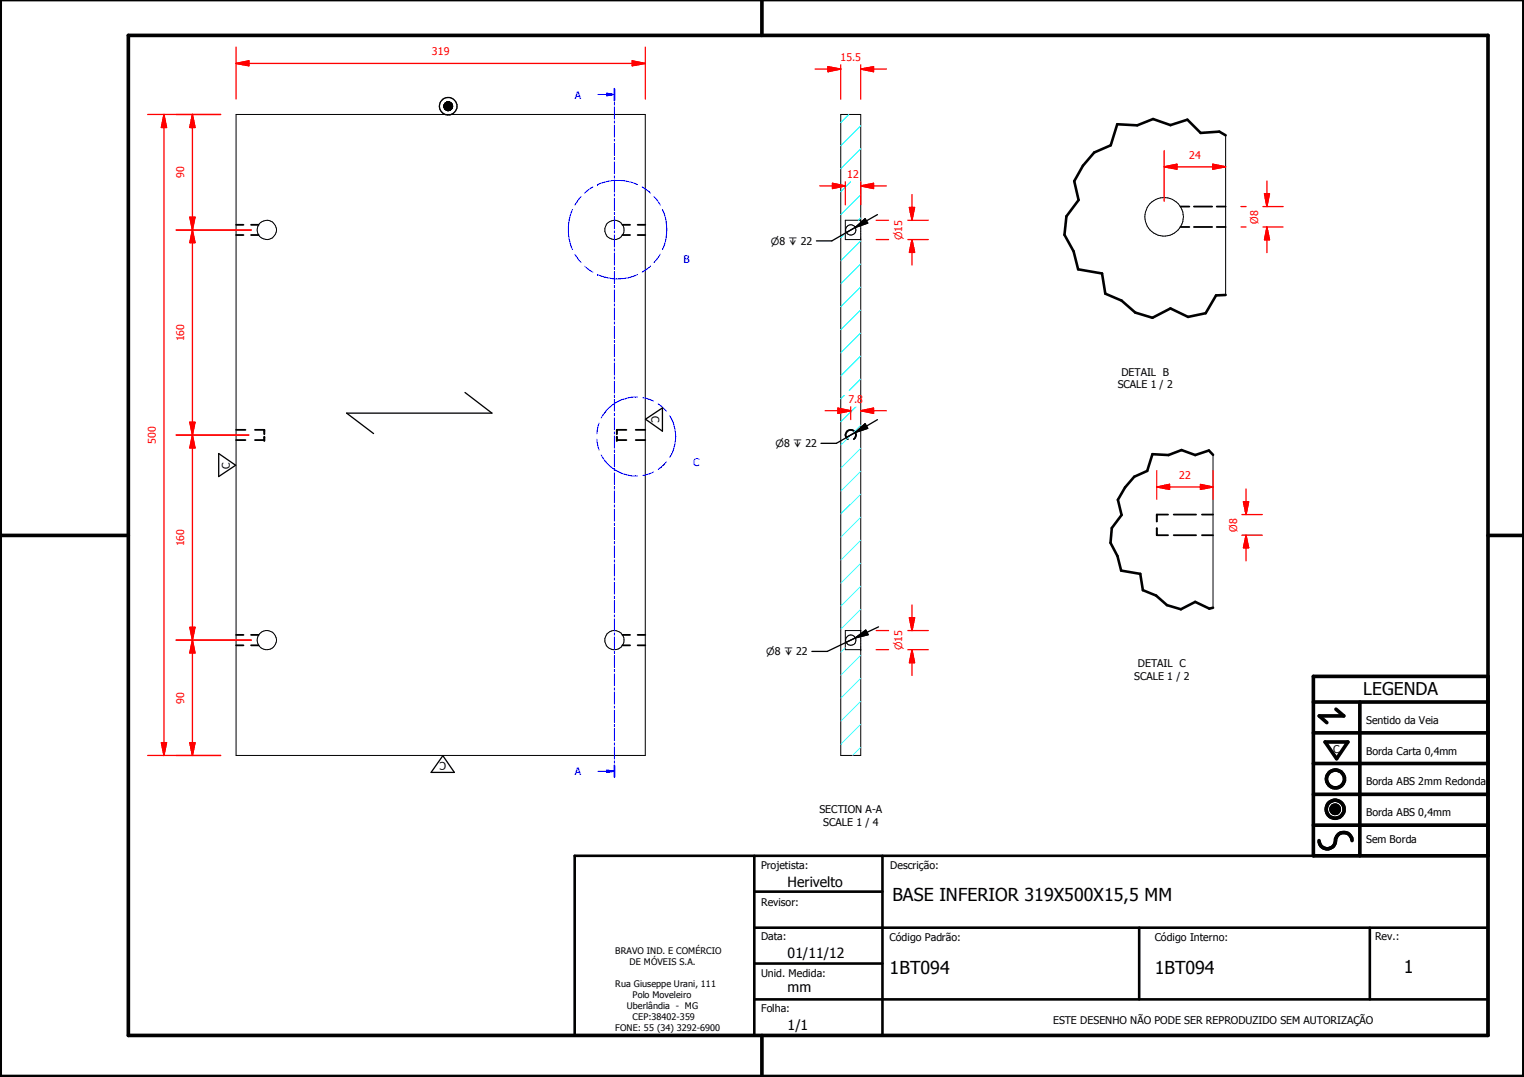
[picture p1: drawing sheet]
<svg xmlns="http://www.w3.org/2000/svg" width="297mm" height="210mm" viewBox="0 0 297 210" stroke-linecap="round" stroke-linejoin="round" font-family="sans-serif">
<g fill="none" stroke="#000" stroke-width=".35">
<path d="M46 43.8h1.5M46 45.8h1.5M48.9 43.8h1.5M48.9 45.8h1.5M121.3 43.8h1.5M121.3 45.8h1.5M124.3 43.8h1.5M124.3 45.8h1.5M230.1 40.3h1.7M230.1 44.2h1.7M232.7 40.3h3.6M232.7 44.2h3.6"/>
<path d="M237.1 40.3h1.8M237.1 44.2h1.8M46 83.8h1.8M46 85.8h1.8M49.7 83.8h1.8v.7M51.5 85.1v.7h-1.8M120.2 85.1v.7h1.9M122.1 83.8h-1.9v.7M123.9 83.8h1.9M123.9 85.8h1.9M165.3 85.6a1 1 0 0 1-.2-1.5 1 1 0 0 1 1.5 0 1 1 0 0 1-.2 1.5M225.5 103v1.3h2.2"/>
<path d="M227.7 100.3h-2.2v1.3M228.8 100.3h4.3M228.8 104.3h4.3M234.3 100.3h2.1M234.3 104.3h2.1M46 123.7h1.5M46 125.8h1.5M48.9 123.7h1.5M48.9 125.8h1.5M121.3 123.7h1.5M121.3 125.8h1.5M124.3 123.7h1.5"/>
<path d="M124.3 125.8h1.5"/>
</g>
<g fill="#000">
<circle cx="51.5" cy="84.5" r=".18"/>
<circle cx="51.5" cy="85.1" r=".18"/>
<circle cx="51.5" cy="85.8" r=".18"/>
<circle cx="120.2" cy="84.5" r=".18"/>
<circle cx="120.2" cy="85.1" r=".18"/>
<circle cx="120.2" cy="85.8" r=".18"/>
<circle cx="225.5" cy="103" r=".18"/>
</g>
<g fill="none" stroke="#000" stroke-width=".19">
<path d="M86.9 20h.9zM87 19.9l.8 .1zM87.1 19.9h.6zM87.1 19.9h.5zM87.2 19.9h.4zM87.2 19.9h.3zM87.3 19.9h.2zM46 22.3h79.8v124.9h-79.8zM86.5 20.6l1.7 .1zM86.5 20.7h1.7zM86.5 20.7l1.7 .1zM86.5 20.8l1.7 .1z"/>
<path d="M86.5 20.9l1.7 .1zM86.5 20.5l1.7 .1zM86.6 21h1.6zM86.6 21h1.5zM86.6 21l1.5 .1zM86.6 20.4l1.6 .1zM86.6 20.4h1.6zM86.7 21.1h1.4zM86.7 21.1l1.3 .1zM86.7 21.2h1.3zM86.7 21.2l1.3 .1zM86.7 20.3l1.4 .1h-1.5z"/>
<path d="M86.7 20.3l1.4 .1zM86.7 20.2l1.4 .1zM86.7 20.2h1.3zM86.7 21.3h1.3zM86.7 21.3h1.2zM86.8 21.3h1.1zM86.8 21.3l1 .1zM86.8 20.1l1.2 .1zM86.8 20.1h1.1zM86.9 21.4h.9zM86.9 20l1 .1zM86.9 21.4l.8 .1z"/>
<path d="M87 21.5h.7zM87 21.5h.6zM87.1 21.5h.5zM87.1 21.5h.4zM87.2 21.5h.3zM87.3 21.5h.2zM163.9 22.3h3.9v124.9h-3.9zM238.9 26.4v31.1M167.8 42.9h-3v3.8h3M236.4 88.6v29.8M167.8 126.6h.1M167.8 122.9h-3v3.7h3"/>
<path d="M259.4 157.6l1.6 .1zM259.4 157.7l1.6 .1zM259.4 157.8l1.6 .1zM259.4 157.9h1.6v.1zM259.4 157.9l1.6 .1h-1.5zM259.4 157.6h1.6zM259.5 158h1.5zM259.5 158l1.4 .1zM259.5 157.5l1.5 .1zM259.5 158.1h1.4zM259.5 157.4l1.5 .1zM259.5 158.1l1.4 .1z"/>
<path d="M259.5 157.3l1.4 .1zM259.6 158.2h1.3zM259.6 158.2h1.2zM259.6 157.2l1.3 .1zM259.6 158.2l1.2 .1zM259.6 157.2h1.3zM259.7 158.3h1.1zM259.7 158.3l1 .1zM259.7 157.1l1.1 .1zM259.7 157.1h1.1zM259.8 158.4h.9zM259.8 158.4h.8z"/>
<path d="M259.8 157.1h1zM259.8 157.1h.9zM259.8 158.4l.8 .1zM259.8 157l.9 .1zM259.8 157h.8zM259.9 158.5h.7zM259.9 158.5h.6zM259.9 157h.7zM260 158.5h.5zM260 158.5h.4zM260 157h.6zM260.1 158.5h.3z"/>
<path d="M260.1 158.5h.2zM260.1 156.9l.4 .1zM260.1 156.9h.3zM260.1 156.9h.2z"/>
<circle cx="52" cy="44.8" r="1.87"/>
<circle cx="119.7" cy="44.8" r="1.88"/>
<circle cx="165.8" cy="44.8" r="1"/>
<circle cx="226.9" cy="42.3" r="3.7"/>
<circle cx="52" cy="124.8" r="1.88"/>
<circle cx="119.7" cy="124.8" r="1.87"/>
<circle cx="165.8" cy="124.7" r="1.01"/>
</g>
<path d="M238.9 26.4l-1.2-.7-3.7 .2-2.6-2.6-3.3 1.1-3.4-1.2-3 1.2-3.9-.2-1.3 4.1-3.2 1.4-2.2 2.6-1.7 3 .8 3.7-2.3 3.2-.4 3.6 1.8 3.2 .8 3.5 4.7 .8 .6 3.9 3.2 1.4 2.7 2.3 3.3 1 3.5-1.8 3.5 1.7 3.4-.8 2-3.4 1.9-.1M236.4 88.6l-.8-.8-2.6 .9-2.7-1-2.6 1-3.1-.2-1 3.3-2.5 1.1-1.8 2.1-1.4 2.4 .7 3-1.9 2.5-.3 2.9 1.4 2.6 .7 2.8 3.7 .6 .6 3.2 2.5 1.1 2.2 1.8 2.7 .8 2.8-1.4 2.7 1.3 .7-.2M112 166.8h178v35h-178zM147 173.8h25M147 166.8v35M172 166.8v35M147 194.8h143M147 180.8h143M147 187.8h25M222 180.8v14M267 180.8v14" fill="none" stroke="#000" stroke-width=".51"/>
<g fill="#000">
<path d="M86.9 20h.9zM87 19.9l.8 .1zM87.1 19.9h.6zM87.1 19.9h.5zM87.2 19.9h.4zM87.2 19.9h.3zM87.3 19.9h.2zM86.5 20.5l1.7 .1zM86.6 20.4l1.6 .1zM86.6 20.4h1.6zM86.7 20.3l1.4 .1h-1.5zM86.7 20.3l1.4 .1z"/>
<path d="M86.7 20.2l1.4 .1zM86.7 20.2h1.3zM86.8 20.1l1.2 .1zM86.8 20.1h1.1zM86.9 20l1 .1zM87.2 21.5h.3zM87.3 21.5h.2zM87.1 21.5h.4zM87 21.5h.6zM87.1 21.5h.5zM86.9 21.4l.8 .1zM87 21.5h.7z"/>
<path d="M86.9 21.4h.9zM86.8 21.3l1 .1zM86.7 21.3h1.2zM86.8 21.3h1.1zM86.7 21.2l1.3 .1zM86.7 21.3h1.3zM86.7 21.1l1.3 .1zM86.7 21.2h1.3zM86.6 21l1.5 .1zM86.7 21.1h1.4zM86.6 21h1.5zM86.5 20.6l1.7 .1z"/>
<path d="M86.5 20.7l1.7 .1zM86.5 20.8l1.7 .1zM86.5 20.9l1.7 .1zM86.6 21h1.6zM86.5 20.7h1.7zM259.4 157.6h1.6zM259.5 157.5l1.5 .1zM259.5 157.4l1.5 .1zM259.5 157.3l1.4 .1zM259.6 157.2l1.3 .1zM259.6 157.2h1.3zM259.7 157.1l1.1 .1z"/>
<path d="M259.7 157.1h1.1zM259.8 157.1h1zM259.8 157.1h.9zM259.8 157l.9 .1zM259.8 157h.8zM259.9 157h.7zM260 157h.6zM260.1 156.9l.4 .1zM260.1 156.9h.3zM260.1 156.9h.2zM260.1 158.5h.2zM260 158.5h.4z"/>
<path d="M260.1 158.5h.3zM259.9 158.5h.6zM260 158.5h.5zM259.8 158.4l.8 .1zM259.9 158.5h.7zM259.8 158.4h.8zM259.7 158.3l1 .1zM259.8 158.4h.9zM259.6 158.2l1.2 .1zM259.7 158.3h1.1zM259.6 158.2h1.2zM259.5 158.1l1.4 .1z"/>
<path d="M259.6 158.2h1.3zM259.5 158l1.4 .1zM259.5 158.1h1.4zM259.4 157.9l1.6 .1h-1.5zM259.5 158h1.5zM259.4 157.6l1.6 .1zM259.4 157.7l1.6 .1zM259.4 157.8l1.6 .1zM259.4 157.9h1.6v.1z"/>
</g>
<g fill="none" stroke="#000" stroke-width=".71">
<path d="M148.5 0v6.9M297 -.1v209.9h-297v-209.9M25 6.9h265v194.9h-265zM0 104.4h25M290 104.4h7M256 136.8h34M260.4 138.2l1.5 1.3h-4.8l1.5 1.3M265 136.8v30M290 131.8h-34v35h34M256 154.8h34M256 148.8h34M256 142.8h34"/>
<path d="M258.3 144.6h4.4l-2.2 3.3zM256 160.8h34M257.1 163.8a1.62 1.62 0 0 0 1.8 1.6 1.62 1.62 0 0 0 1.4-1.9 1.63 1.63 0 0 1 1.7-1.2 1.63 1.63 0 0 1 1.5 1.5M148.5 201.8v8"/>
<circle cx="260.2" cy="157.7" r="1.76"/>
<circle cx="260.2" cy="157.7" r=".82"/>
<circle cx="260.3" cy="151.8" r="1.76"/>
</g>
<g fill="none" stroke="#00f" stroke-width=".19">
<path d="M118.3 18.4h1.5M119.8 17.3v2.3M119.8 20v.4M119.8 20.8v2.4M119.8 23.6v.4M119.8 24.4v2.4M119.8 27.1v.5M119.8 27.9v2.4M119.8 30.7v.4M119.8 31.5v2.4M119.8 34.2v.5M119.8 35.1v2.4"/>
<path d="M119.8 37.8v.5M119.8 38.7v2.3M119.8 41.4v.4M119.8 42.2v2.4M119.8 45v.4M119.8 45.8v2.3M119.8 48.5v.4M119.8 49.3v2.4M119.8 52.1v.4M119.8 52.9v2.4M119.8 55.6v.5M119.8 56.5v2.3"/>
<path d="M119.8 59.2v.4M119.8 60v2.4M119.8 62.7v.5M119.8 63.6v2.4M119.8 66.3v.5M119.8 67.1v2.4M119.8 69.9v.5M119.8 70.7v2.4M119.8 73.4v.5M119.8 74.3v2.3M119.8 77v.5M119.8 77.9v2.3"/>
<path d="M119.8 80.6v.4M119.8 81.4v2.4M119.8 84.2v.4M119.8 85v2.3M119.8 87.7v.5M119.8 88.6v2.3M119.8 91.3v.4M119.8 92.1v2.3M119.8 94.8v.5M119.8 95.7v2.3M119.8 98.4v.4M119.8 99.2v2.4"/>
<path d="M119.8 102v.4M119.8 102.8v2.4M119.8 105.5v.5M119.8 106.4v2.3M119.8 109.1v.5M119.8 109.9v2.4M119.8 112.6v.5M119.8 113.5v2.3M119.8 116.2v.5M119.8 117.1v2.3M119.8 119.8v.4M119.8 120.6v2.4"/>
<path d="M119.8 123.4v.4M119.8 124.2v2.3M119.8 126.9v.5M119.8 127.8v2.3M119.8 130.5v.4M119.8 131.3v2.3M119.8 134v.5M119.8 134.9v2.3M119.8 137.6v.4M119.8 138.4v2.4M119.8 141.2v.4M119.8 142v2.4"/>
<path d="M119.8 144.7v.5M119.8 145.6v2.3M119.8 148.3v.5M119.8 149.1v2.4"/>
</g>
<path d="M119.8 17.3v2.3M119.8 149.1v2.4" fill="none" stroke="#00f" stroke-width=".3"/>
<path d="M118.3 18.2l1.5 .2-1.5 .3z" fill="#00f"/>
<path d="M116.5 18.4h1.8M118.3 18.2l1.5 .2-1.5 .3zM118.3 150.3h1.5" fill="none" stroke="#00f" stroke-width=".19"/>
<path d="M118.3 150.1l1.5 .2-1.5 .2z" fill="#00f"/>
<g fill="none" stroke="#00f" stroke-width=".19">
<path d="M113.2 38.4l-1.1 1.6M115.6 36.4l-1.6 1.2M116.5 36h.1M116.5 36a9.6 9.6 0 0 1 7.7 0M125.2 36.4l1.6 1.2M127.5 38.4l1.2 1.6M111.6 40.9a9.7 9.7 0 0 0 0 7.7M112.1 49.6l1.1 1.5M114 51.9l1.6 1.1M116.5 53.5h.1M116.5 53.5a9.4 9.4 0 0 0 7.7 0M126.8 51.9l-1.6 1.1"/>
<path d="M128.7 49.5l-1.2 1.6M129.1 40.9a9.4 9.4 0 0 1 0 7.7M124.2 77.4a7.8 7.8 0 0 0-7 4M125.3 77.5l2 .6M128.3 78.7l1.6 1.4M116.3 85.6l.5 2.1M116.8 82.5l-.5 2M117.2 88.7a7.7 7.7 0 0 0 7 4.1M127.3 92l-2 .7M128.3 91.4v.1M129.9 90l-1.6 1.4M130.5 81a7.6 7.6 0 0 1 0 8.2"/>
<path d="M116.5 150.3h1.8M118.3 150.1l1.5 .2-1.5 .2z"/>
</g>
<g fill="none" stroke="#0ff" stroke-width=".19">
<path d="M164.3 32.4l-.4 .5M165.4 22.3l-1.5 1.6M165.8 35.4l-1.9 2M167.8 38l-3.9 3.8M167.8 24.5l-3.9 3.9M167.8 29l-3.4 3.3M164.8 45.5l-.9 .8M167.8 55.9l-3.9 3.9M167.8 51.4l-3.9 3.9M167.8 46.9l-3.9 3.9M167.8 42.5l-.5 .4M164.5 77.1l-.6 .6"/>
<path d="M166.8 79.3l-2.9 2.9M167.8 69.4l-3.9 3.9M167.8 64.9l-3.9 3.9M167.8 60.4l-3.9 3.9M167.8 73.9l-2.3 2.2M167.8 96.3l-3.9 3.9M167.8 91.8l-3.9 3.9M167.8 87.3l-3.9 3.9M167.8 82.8l-3.9 3.9M167.8 118.7l-3.9 3.9M167.8 114.3l-3.9 3.8M167.8 109.8l-3.9 3.9"/>
<path d="M167.8 105.3l-3.9 3.9M167.8 100.8l-3.9 3.9M164.8 126.2l-.9 .9M167.8 136.7l-3.9 3.8M167.8 132.2l-3.9 3.9M167.8 127.7l-3.9 3.9M167.8 145.7l-1.6 1.5M167.8 141.2l-3.9 3.9"/>
</g>
<path d="M46 12.4h2.5" fill="none" stroke="#f00" stroke-width=".25"/>
<path d="M46 12.4l2.5-.5v.9z" fill="#f00"/>
<path d="M46 12.4l2.5-.5v.9zM123.2 12.4h2.6" fill="none" stroke="#f00" stroke-width=".25"/>
<path d="M123.2 11.9l2.6 .5-2.6 .4z" fill="#f00"/>
<path d="M46 9.2v10.1M48.5 12.4h74.7M123.2 11.9l2.6 .5-2.6 .4zM125.8 9.2v10.1M37.5 22.3v2.5" fill="none" stroke="#f00" stroke-width=".25"/>
<path d="M37.5 22.3l.5 2.5h-1z" fill="#f00"/>
<path d="M37.5 22.3l.5 2.5h-1zM37.5 42.3v2.5" fill="none" stroke="#f00" stroke-width=".25"/>
<path d="M37 42.3h1l-.5 2.5z" fill="#f00"/>
<path d="M34.3 22.3h8.7M37.5 24.8v17.5M34.3 44.8h14.7M37 42.3h1l-.5 2.5zM37.5 82.3v2.5" fill="none" stroke="#f00" stroke-width=".25"/>
<path d="M37 82.3h1l-.5 2.5z" fill="#f00"/>
<path d="M37.5 44.8v2.5M37 82.3h1l-.5 2.5z" fill="none" stroke="#f00" stroke-width=".25"/>
<path d="M37.5 44.8l.5 2.5h-1z" fill="#f00"/>
<path d="M34.3 44.8h14.7M37.5 44.8l.5 2.5h-1zM37.5 47.3v35M34.3 84.8h14.2M37.5 122.3v2.5" fill="none" stroke="#f00" stroke-width=".25"/>
<path d="M37 122.3h1l-.5 2.5z" fill="#f00"/>
<path d="M37.5 84.8v2.5M37 122.3h1l-.5 2.5z" fill="none" stroke="#f00" stroke-width=".25"/>
<path d="M37.5 84.8l.5 2.5h-1z" fill="#f00"/>
<path d="M34.3 84.8h14.2M37.5 84.8l.5 2.5h-1zM37.5 87.3v35M34.3 124.8h14.7M37.5 144.7v2.5" fill="none" stroke="#f00" stroke-width=".25"/>
<path d="M37 144.7h1l-.5 2.5z" fill="#f00"/>
<path d="M37.5 124.8v2.5M37 144.7h1l-.5 2.5z" fill="none" stroke="#f00" stroke-width=".25"/>
<path d="M37.5 124.8l.5 2.5h-1z" fill="#f00"/>
<path d="M34.3 124.8h14.7M37.5 124.8l.5 2.5h-1zM37.5 127.3v17.4M32 144.7v2.5M34.3 147.2h8.7" fill="none" stroke="#f00" stroke-width=".25"/>
<path d="M31.5 144.7h1l-.5 2.5z" fill="#f00"/>
<path d="M32 22.3v2.5M31.5 144.7h1l-.5 2.5z" fill="none" stroke="#f00" stroke-width=".25"/>
<path d="M32 22.3l.5 2.5h-1z" fill="#f00"/>
<path d="M167.8 13.5h2.5M28.8 22.3h14.2M32 22.3l.5 2.5h-1zM32 24.8v119.9M28.8 147.2h14.2" fill="none" stroke="#f00" stroke-width=".25"/>
<g fill="none" stroke="#000" stroke-width=".25">
<path d="M90.6 76.5l5.3 4h-28.3l5.2 4M42.6 88.4l3.3 2.3-3.3 2.2zM125.8 81.7l3.3-2.2v4.5zM86.3 147.3l2.3 3.2h-4.6z"/>
<circle cx="87.4" cy="20.7" r=".84"/>
<circle cx="87.4" cy="20.7" r="1.72"/>
</g>
<path d="M167.8 13.5l2.5-.5v1z" fill="#f00"/>
<path d="M161.4 13.5h2.5M167.8 13.5l2.5-.5v1z" fill="none" stroke="#f00" stroke-width=".25"/>
<path d="M161.4 13l2.5 .5-2.5 .5z" fill="#f00"/>
<path d="M158.9 13.5h2.5M161.4 13l2.5 .5-2.5 .5zM163.9 12.7v6.6M167.8 12.7v6.6M170.3 13.5h2.5M177.8 46.7v2.5" fill="none" stroke="#f00" stroke-width=".25"/>
<path d="M177.8 46.7l.5 2.5h-1.1z" fill="#f00"/>
<path d="M177.8 46.7l.5 2.5h-1.1zM177.8 40.4v2.5" fill="none" stroke="#f00" stroke-width=".25"/>
<path d="M177.2 40.4h1.1l-.5 2.5z" fill="#f00"/>
<path d="M177.8 37.9v2.5M170.8 42.9h2.4M170.8 46.7h2.4M176.9 42.9h4M176.9 46.7h4M177.2 40.4h1.1l-.5 2.5zM177.8 49.2v2.5M177.8 126.6v2.6" fill="none" stroke="#f00" stroke-width=".25"/>
<path d="M177.8 126.6l.5 2.6h-1.1z" fill="#f00"/>
<path d="M177.8 126.6l.5 2.6h-1.1zM177.8 120.4v2.5" fill="none" stroke="#f00" stroke-width=".25"/>
<path d="M177.2 120.4h1.1l-.5 2.5z" fill="#f00"/>
<path d="M162.3 36.2h2.5M177.8 117.9v2.5M170.8 122.9h2.4M170.8 126.6h2.4M176.9 122.9h4M176.9 126.6h4M177.2 120.4h1.1l-.5 2.5zM177.8 129.2v2.4" fill="none" stroke="#f00" stroke-width=".25"/>
<path d="M162.3 35.7l2.5 .5-2.5 .5z" fill="#f00"/>
<path d="M162.3 35.7l2.5 .5-2.5 .5zM167.8 36.2h2.5" fill="none" stroke="#f00" stroke-width=".25"/>
<path d="M167.8 36.2l2.5-.5v1z" fill="#f00"/>
<path d="M159.8 36.2h2.5M164.8 35.4v4.5M167.8 36.2l2.5-.5v1zM167.8 35.4v4.5M170.3 36.2h2.5M163.3 80.1h2.5" fill="none" stroke="#f00" stroke-width=".25"/>
<path d="M163.3 79.5l2.5 .6-2.5 .5z" fill="#f00"/>
<path d="M163.3 79.5l2.5 .6-2.5 .5zM167.8 80.1h2.5" fill="none" stroke="#f00" stroke-width=".25"/>
<path d="M167.8 80.1l2.5-.6v1.1z" fill="#f00"/>
<path d="M226.9 32.5h2.5M165.8 79.3v2.5M160.8 80.1h2.5M167.8 80.1l2.5-.6v1.1zM170.3 80.1h2.5" fill="none" stroke="#f00" stroke-width=".25"/>
<path d="M166.7 44.3l1.9-1.7 .5 .9zM166.7 44.3l-1.8 1M166.7 44.3l-4.6 2.6h-3M171 41.8l-4.3 2.5M166.7 84.3l1.9-1.7 .5 .9zM166.7 84.3l-1.8 1M166.7 84.3l-3.7 2.1h-3M171 81.8l-4.3 2.5M166.7 124.3l2-1.5 .5 .9zM166.7 124.3l-1.8 .9M171.2 122.2l-10 4.8h-3" fill="none" stroke="#000" stroke-width=".25"/>
<path d="M166.7 44.3l1.9-1.7 .5 .9zM166.7 84.3l1.9-1.7 .5 .9zM166.7 124.3l2-1.5 .5 .9z" fill="#000"/>
<path d="M226.9 32.5l2.5-.5v1z" fill="#f00"/>
<path d="M226.9 32.5l2.5-.5v1zM236.4 32.5h2.5" fill="none" stroke="#f00" stroke-width=".25"/>
<path d="M236.4 32l2.5 .5-2.5 .5z" fill="#f00"/>
<path d="M226.9 29.3v9.9M229.4 32.5h7M236.4 32l2.5 .5-2.5 .5zM225.5 94.9h2.5" fill="none" stroke="#f00" stroke-width=".25"/>
<path d="M225.5 94.9l2.5-.5v1z" fill="#f00"/>
<path d="M225.5 94.9l2.5-.5v1zM234 94.9h2.4" fill="none" stroke="#f00" stroke-width=".25"/>
<path d="M234 94.4l2.4 .5-2.4 .5z" fill="#f00"/>
<path d="M225.5 91.7v5.6M228 94.9h6M234 94.4l2.4 .5-2.4 .5zM236.4 91.7v5.6M242.9 97.8v2.5" fill="none" stroke="#f00" stroke-width=".25"/>
<path d="M242.4 97.8h1l-.5 2.5z" fill="#f00"/>
<path d="M242.4 97.8h1l-.5 2.5zM242.9 104.3v2.5" fill="none" stroke="#f00" stroke-width=".25"/>
<path d="M242.9 104.3l.5 2.5h-1z" fill="#f00"/>
<path d="M246.9 37.8v2.5M242.9 95.3v2.5M242.1 100.3h3.9M242.1 104.3h3.9M242.9 104.3l.5 2.5h-1zM242.9 106.8v2.5" fill="none" stroke="#f00" stroke-width=".25"/>
<path d="M246.5 37.8h.9l-.5 2.5z" fill="#f00"/>
<path d="M246.5 37.8h.9l-.5 2.5zM246.9 44.2v2.5" fill="none" stroke="#f00" stroke-width=".25"/>
<path d="M246.9 44.2l.5 2.5h-.9z" fill="#f00"/>
<path d="M246.9 35.3v2.5M241.9 40.3h1M241.9 44.2h1M246.2 40.3h3.9M246.2 44.2h3.9M246.9 44.2l.5 2.5h-.9zM246.9 46.7v2.5" fill="none" stroke="#f00" stroke-width=".25"/>
<g font-size="3.5">
<text x="173.9" y="175.7">BASE INFERIOR 319X500X15,5 MM</text>
<text x="173.4" y="189.7">1BT094</text>
<text x="225.1" y="189.7">1BT094</text>
<text x="273.6" y="189.7">1</text>
</g>
<text font-size="3.4" x="265.7" y="135.4">LEGENDA</text>
<g font-size="2.7">
<text x="153.5" y="172.8">Herivelto</text>
<text x="153.5" y="186.6">01/11/12</text>
<text x="153.5" y="193.4">mm</text>
<text x="153.5" y="200.8">1/1</text>
</g>
<g font-size="2.1" fill="#f00">
<text x="84.2" y="10.8">319</text>
<text x="163.8" y="11.9">15.5</text>
<text x="35.9" y="34.7" transform="rotate(-90 35.9 34.7)">90</text>
<text x="165.1" y="34.7">12</text>
<text x="231.8" y="30.9">24</text>
<text x="245.2" y="43.6" transform="rotate(-90 245.2 43.6)">Ø8</text>
<text x="35.9" y="66.5" transform="rotate(-90 35.9 66.5)">160</text>
<text x="165.4" y="78.5">7.8</text>
<text x="30.3" y="86.5" transform="rotate(-90 30.3 86.5)">500</text>
<text x="229.8" y="93.3">22</text>
<text x="35.9" y="106.5" transform="rotate(-90 35.9 106.5)">160</text>
<text x="241.1" y="103.6" transform="rotate(-90 241.1 103.6)">Ø8</text>
<text x="35.9" y="137.1" transform="rotate(-90 35.9 137.1)">90</text>
</g>
<g font-size="2.1" fill="#00f">
<text x="112" y="19.2">A</text>
<text x="133.2" y="51.2">B</text>
<text x="135.1" y="90.8">C</text>
<text x="112" y="151.1">A</text>
</g>
<g font-size="2.1">
<text x="217.8" y="75.7">SCALE 1 / 2</text>
<text x="218.6" y="73.2">DETAIL B</text>
<text x="127" y="81.2" transform="rotate(90 127 81.2)">C</text>
<text x="44.8" y="91.4" transform="rotate(-90 44.8 91.4)">C</text>
<text x="221.8" y="130">DETAIL C</text>
<text x="221.1" y="132.5">SCALE 1 / 2</text>
<text x="266.3" y="141.1">Sentido da Veia</text>
<text x="87" y="148.4" transform="rotate(180 87 148.4)">C</text>
<text x="259.8" y="146.7">C</text>
<text x="266.3" y="147.2">Borda Carta 0,4mm</text>
<text x="266.3" y="153.1">Borda ABS 2mm Redonda</text>
<text x="159.7" y="158.5">SECTION A-A</text>
<text x="160.4" y="161">SCALE 1 / 4</text>
<text x="266.3" y="159">Borda ABS 0,4mm</text>
<text x="266.3" y="164.4">Sem Borda</text>
<text x="148.4" y="169.3">Projetista:</text>
<text x="173.5" y="169.5">Descrição:</text>
<text x="148.4" y="176.6">Revisor:</text>
<text x="148.4" y="183.2">Data:</text>
<text x="173.4" y="183.3">Código Padrão:</text>
<text x="225.1" y="183.3">Código Interno:</text>
<text x="268" y="183.2">Rev.:</text>
<text x="148.4" y="190.5">Unid. Medida:</text>
<text x="148.4" y="197.2">Folha:</text>
<text x="205.3" y="199.5">ESTE DESENHO NÃO PODE SER REPRODUZIDO SEM AUTORIZAÇÃO</text>
</g>
<g font-size="1.9">
<text x="150.2" y="47.7">⌀8 ↧ 22</text>
<text x="151.1" y="87.2">⌀8 ↧ 22</text>
<text x="149.3" y="127.7">⌀8 ↧ 22</text>
</g>
<g font-size="1.9" fill="#f00">
<text x="175.8" y="46.8" transform="rotate(-90 175.8 46.8)">⌀15</text>
<text x="175.8" y="126.7" transform="rotate(-90 175.8 126.7)">⌀15</text>
</g>
<g font-size="1.8">
<text x="119.9" y="186">BRAVO IND. E COMÉRCIO</text>
<text x="122.7" y="188.1">DE MÓVEIS S.A.</text>
<text x="119.9" y="192.4">Rua Giuseppe Urani, 111</text>
<text x="122.2" y="196.7">Uberlândia - MG</text>
<text x="123.3" y="194.6">Polo Moveleiro</text>
<text x="119.9" y="201">FONE: 55 (34) 3292-6900</text>
<text x="123.3" y="198.8">CEP:38402-359</text>
</g>
</svg>
